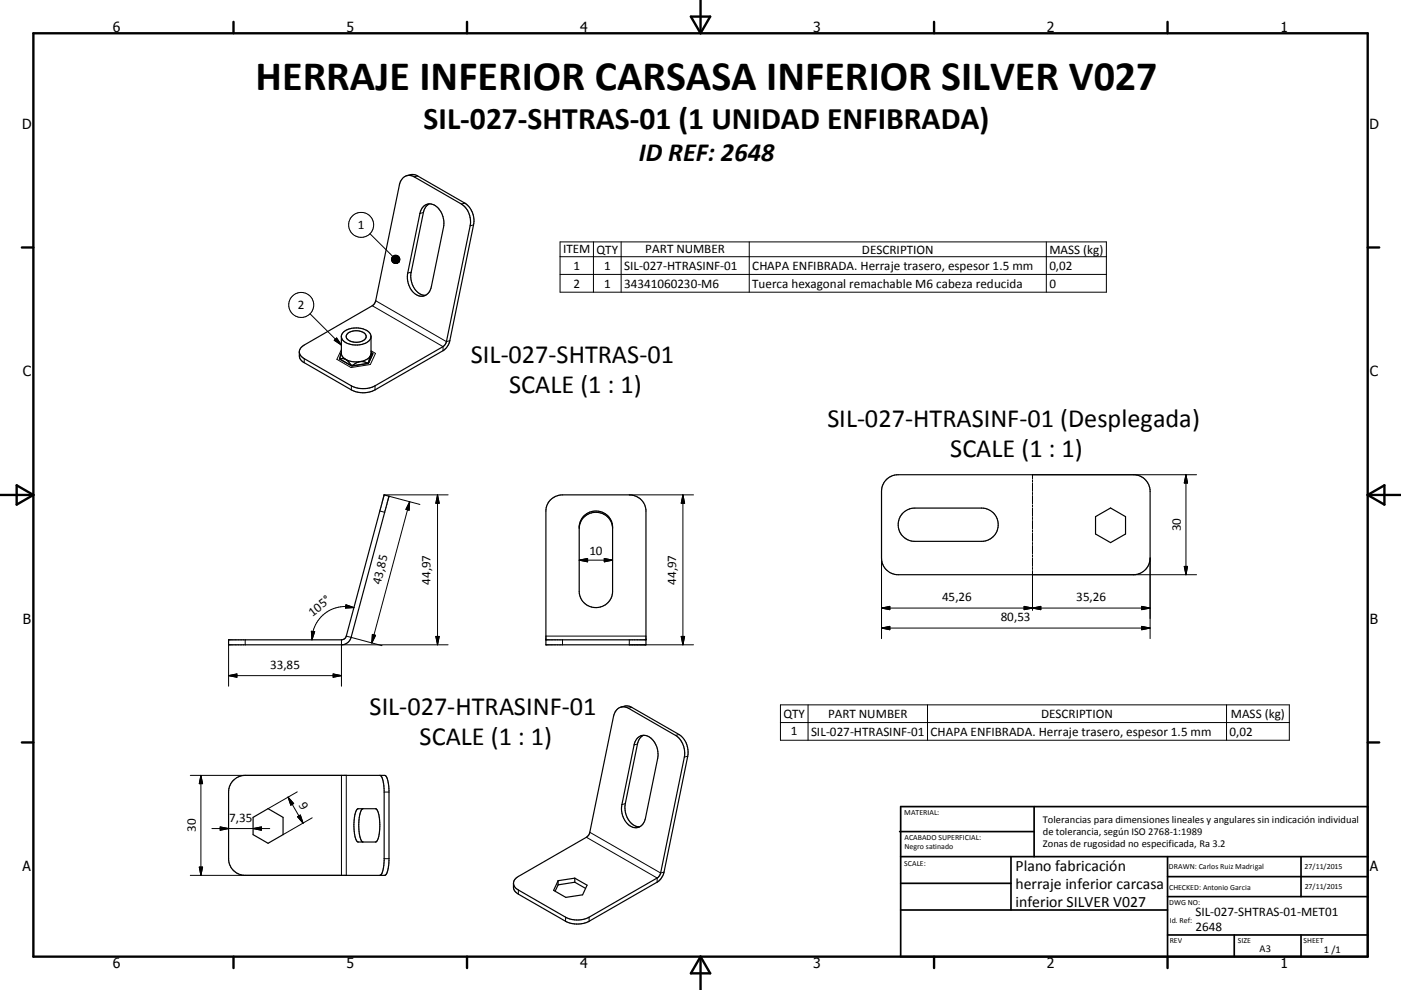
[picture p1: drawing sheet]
<svg xmlns="http://www.w3.org/2000/svg" width="420mm" height="297mm" viewBox="0 0 420 297" stroke-linecap="round" stroke-linejoin="round" font-family="sans-serif">
<g fill="none" stroke="#000" stroke-width=".36">
<path d="M120.7 53.5a4.2 4.2 0 0 1 4.2-.9l14.5 8.3a6.4 6.4 0 0 1 2.6 6.6l-7.1 34.7a4.7 4.7 0 0 1-2.1 3l-20.4 11.8a7.7 7.7 0 0 1-7.1 0l-14.1-8.2a2.5 2.5 0 0 1-1.5-2 2.8 2.8 0 0 1 .4-2.3l1.1-1 20.4-11.8 .7-.7 7.4-35.5zM121.9 52.7l.8-.1 1.1 .3 14.5 8.3a6.4 6.4 0 0 1 2.7 6.5l-7.5 35.5-.7 .8-20.4 11.8a7.9 7.9 0 0 1-7.1 0l-14.4-8.4-.8-.8-.4-.9M126.9 62a3.1 3.1 0 0 1 5 1.1 6.8 6.8 0 0 1 1.1 5l-3.7 17.9a3.1 3.1 0 0 1-2.3 2.8 3.1 3.1 0 0 1-3.4-1.4 7 7 0 0 1-1.4-5.5l3.7-17.9 .3-.9zM128.7 61.2a3.7 3.7 0 0 0-1.8 2.6l-3.6 17.9a5.8 5.8 0 0 0 3.9 6.9h.4M101.9 107.4l.1 .4M101.9 107.4l.1 .3M102 107.7v.1M102 107.8l3.3 1.9M102.3 101a3.6 3.6 0 0 0 3.9 2.5 4.4 4.4 0 0 0 5-2.3 3.1 3.1 0 0 0-3.3-2.7 5.1 5.1 0 0 0-5.5 1.9v5.9l.4 .8 .5 .5M102.3 105.7l-.4 1.7M103.3 107.6l.3 .2M103.3 107.6l-1.3 .1"/>
<path d="M103.6 107.8l1.7 1.7M103.6 107.8a6.6 6.6 0 0 0 4.3 .7M104.2 100.1a4 4 0 0 1 5.5 .4 1.8 1.8 0 0 1-2 2.1 3.3 3.3 0 0 1-3.9-1.6zM105.3 109.7h.4M105.3 109.5l.4 .1M105.3 109.5v.2M105.7 109.6v.1M107.9 108.5h1.1l1.1 .4M107.9 108.5l-1 .3-1.2 .8M110.1 108.9v.1M110.1 109l-4.4 .7M110.5 108.7l-.4 .3"/>
<path d="M110.5 108.7l-.4 .2M111.1 106.7l-.6 2M111.1 106.7a3.9 3.9 0 0 1-3.2 1.8M111.2 105.5l.5 .7M111.2 100.9l-.1 5.8M111.6 106l.2 .1-1.3 2.9-5.1 .8-3.6-2.1 .1-.3M111.7 106.2v.1M111.7 106.2l-.6 .5M115.2 148.5h.1M164.9 150.1a5.2 5.2 0 0 1 3.7-1.6h20.1a4.9 4.9 0 0 1 5 4.8v40.2h-30v-40.2l.2-1.5zM173.7 158.1v19.4a5 5 0 0 0 5 4.8 5 5 0 0 0 5-4.8v-19.4M173.7 158.5a5 5 0 0 1 5-5.2 5 5 0 0 1 5 5.2"/>
<path d="M173.7 158a5 5 0 0 1 5-4.3 5 5 0 0 1 4.9 4.3M265.6 144.1a5 5 0 0 1 3.7-1.7h70.5a5 5 0 0 1 5 5v20a5 5 0 0 1-5 5h-70.5a5 5 0 0 1-5-5v-20.5l.4-1.5zM270.8 153.8l1.4-.9 1.5-.4 20.6-.1a5 5 0 0 1 5 5 5 5 0 0 1-5 5h-20a5 5 0 0 1-4.7-3.1 5 5 0 0 1 1.2-5.5zM328.5 155l4.5-2.6 4.4 2.6v5.2l-4.4 2.6-4.5-2.6zM68.5 192h33.9l1-.5 .4-.7 11.4-42.3 1.4 .4-11.3 42.3a3 3 0 0 1-2.9 2.3h-33.9zM163.7 192h30M185.2 212.7a3.9 3.9 0 0 1 4.2-.5l14.2 8.2a6.4 6.4 0 0 1 2.6 6.5l-7.1 34.8a4.9 4.9 0 0 1-2.1 3l-20.4 11.7a7.8 7.8 0 0 1-7 0l-14.2-8.1a2.51 2.51 0 0 1-1.5-2.1l.2-2 1-1 20.7-12 .7-.7 7.4-35.6 .5-1.3zM186.2 212.1h1.1l1.1 .4 14.1 8.1a6.4 6.4 0 0 1 2.7 6.5l-7.4 35.6-.8 .7-20.4 11.8a7.8 7.8 0 0 1-7 0l-14.5-8.4-.8-.8-.3-.9M69.8 234.3a5 5 0 0 1 3.7-1.7h41.8a4 4 0 0 1 1.3 3.5v22l-.2 2.5a2.33 2.33 0 0 1-1.1 2h-41.8a5 5 0 0 1-5-5l.1-20.5 .4-1.5zM113.9 232.6a3.9 3.9 0 0 1 1.2 3.5l.1 22-.3 2.5a2.33 2.33 0 0 1-1 2M191.1 221.5a3.2 3.2 0 0 1 5 1 6.7 6.7 0 0 1 1.1 5l-3.7 17.9a3 3 0 0 1-2.3 2.9 3 3 0 0 1-3.4-1.5 6.6 6.6 0 0 1-1.3-5.4l3.7-18.4zM192.9 220.6a3.5 3.5 0 0 0-1.8 2.6l-3.6 17.9a5.8 5.8 0 0 0 3.9 6.9l.4 .1"/>
<path d="M75.9 245.2l4.5-2.6 4.5 2.6v5.2l-4.5 2.6-4.5-2.6zM107.1 242.7h5.6a9.1 9.1 0 0 1 1.1 6.3l-.2 1.9a2.04 2.04 0 0 1-1 1.7h-5.2a4.1 4.1 0 0 1-1.2-3.6l.1-3.7 .3-1.7zM108.8 242.6a2.99 2.99 0 0 0-1.1 2.7l-.1 2.6 .2 2.5a2.65 2.65 0 0 0 1 2.2M167.3 264.2v1.3M167.3 265.5l-.9 1.9M172.3 263.5l3.7 2.1-1.3 2.9-5.1 .7-3.6-2.1 1.3-2.9M172.3 263.5l-5 .7M172.3 263.5v1.2M172.3 264.7l3.3 1.8M172.3 264.7l-5 .8"/>
</g>
<g fill="none" stroke="#000" stroke-width=".3">
<path d="M125.2 52.8l-1 .3M110.9 70.1l6.8 6.8M126.9 63.8l-1 .2M139.4 60.9l-1.1 .3M142 67.5l-1 .2M167.9 72.6h163.8v15.1h-163.8zM167.9 77h163.8M177.9 72.6v15.1M186.2 72.6v15.1M224.6 72.6v15.1M313.7 72.6v15.1M92.9 94.1l9.4 9.4"/>
<path d="M111.6 91.7l21.2 12.3v1.2M112.6 90.2l21.2 12.3 1.1-.3M123.3 81.7l-1.1 .2M167.9 82.3h163.8M91.2 107.6v1.2M100.2 102.1l.7-.7 1.4 2.1zM102.3 104.9l-1.3 2.9 4.2 2.5 5.8-.9 1.6-3.4-1.4-.8M105.3 115.8v1.2M112.4 115.8v1.2M113.9 153.3l1.4 .4M115.2 148.5h19.2M116.6 148.9l9.3 2.4"/>
<path d="M122.8 150.5l-11.3 42.4M122.8 150.5l-.1 2.6-1-.3zM131.2 148.5l.5 2.5h-1zM131.2 148.5v45M188.7 148.5h19.2M204.7 148.5v45M204.7 148.5l.6 2.5h-1.1zM309.6 144v.6M309.6 144.9v2.5M309.6 147.7v.7M309.6 148.7v2.5M309.6 151.5v.6"/>
<path d="M309.6 152.4v2.5M309.6 155.2v.7M309.6 156.2v2.5M309.6 159v.6M309.6 159.9v2.5M355.6 142.4v30M355.6 142.4l.4 2.5h-1zM358.7 142.4h-49.1v1.3M173.7 168.1h10M173.7 168.1l2.5-.6v1.1zM181.2 167.5l2.5 .6-2.5 .5zM264.3 167.4v24.2"/>
<path d="M309.6 162.7v.7M309.6 163.7v2.5M309.6 166.5v.6M309.6 167.4v2.5M309.6 170.2v.6M309.6 171.2v11.9M309.6 172.4h49.1M344.8 167.4v24.2M355 169.9h1l-.4 2.5zM68.5 193.5v12.4M73.5 192v1.5M93.4 189.4l.9 .1-.8 2.5z"/>
<path d="M102.4 192v13.9M102.4 193.5h32M103.7 181.4l2.4 .9-2.5 .1zM103.8 190.8l10.7 2.9M106.1 182.3a10.3 10.3 0 0 0-6.1 .3 9.9 9.9 0 0 0-6.2 6.9l-.3 2.5M111.6 190.3l1 .3-1.1 2.3zM130.7 190.9h1l-.5 2.6zM163.7 190.8h30M168.6 192v1.5M188.7 192v1.5h19.2M204.2 190.9h1.1l-.6 2.6zM264.3 182.4h80.5"/>
<path d="M264.3 182.4l2.5-.5v1zM264.3 188.4l2.5-.5v1zM264.3 188.4h80.5M307 181.9l2.6 .5-2.6 .5zM309.6 182.4l2.4-.5v1zM342.3 187.9l2.5 .5-2.5 .5zM342.3 181.9l2.5 .5-2.5 .5zM68.5 202.7h33.9M68.5 202.7l2.5-.5v1zM99.9 202.2l2.5 .5-2.5 .5zM189.4 212.2l-1 .3M234 211.5h152.6v10.6h-152.6z"/>
<path d="M234 216.8h152.6M242.3 211.5v10.6M278.1 211.5v10.6M367.7 211.5v10.6M57 232.6h45.4v30h-45.4M60.2 232.6v30M60.2 232.6l.5 2.5h-1zM86.4 239.2l4.5 7.7M86.4 239.2l1.6 1.9-.8 .5zM89.1 237.6l-8.7 5M103.8 232.6v30M115.2 237.6h1.4"/>
<path d="M191.1 223.2l-1 .3M203.6 220.4l-1.1 .2M206.2 226.9l-1 .2M63.5 248.6h17.4M66 248.1l2.5 .5-2.5 .5zM75.9 248.6l2.5-.5v1zM89.2 245l.8-.5 .9 2.4zM93.6 245.3l-8.7 5.1M115.2 257.6h1.4M175.8 251.2l21.2 12.2v1.3M176.8 249.7l21.3 12.2 1-.2M187.5 241.1l-1 .3"/>
<path d="M59.7 260.1h1l-.5 2.5zM155.4 267v1.3M169.6 275.2v1.2M176.6 275.2v1.2"/>
<circle cx="108.3" cy="67.5" r="3.8"/>
<circle cx="90.3" cy="91.5" r="3.8"/>
</g>
<g fill="none" stroke="#000" stroke-width=".71">
<path d="M10 10h400v277h-400zM70 6.6v3.4M140 6.6v3.4M207.1 5h5.8l-2.9 5zM210 0v10M280 6.6v3.4M350 6.6v3.4M6.6 74.2h3.4M410 74.2h3.5M0 148.5h10M5 145.6l5 2.9-5 2.9zM410 148.5h10.1"/>
<path d="M410 148.5l5.1-2.9v5.8zM6.6 222.7h3.4M410 222.7h3.5M70 287v3.4M140 287v3.4M210 287v10M210 287l2.9 5h-5.8zM280 287v3.4M350 287v3.4"/>
</g>
<g fill="none" stroke="#000" stroke-width=".51">
<path d="M269.7 249.5h40.3M270 242h140v45h-140zM270 257h140M303.1 257v16M310 242v15M350 257v30M390.1 257v12M270 265h33.1M270 273h80M350 269h60M350 263h60M350 280.5h60"/>
<path d="M370 280.5v6.5M390.1 280.5v6.5"/>
</g>
<g fill="#000" stroke="#000" stroke-width=".3">
<path d="M119.8 78.2l-.3 .5zM119.8 78l-.3 .7zM119.9 77.7l-.4 1zM119.8 77.4l-.3 1.3zM119.7 77.2l.1 .2-.3 1.3zM119.5 77l.2 .2-.2 1.5zM119.3 76.8l.2 .2v1.7zM119.1 76.7l.2 .1 .2 1.9zM118.9 76.6l.2 .1 .4 2zM118.6 76.6h.3l.6 2.1zM118.3 76.6h.3l.9 2.1zM118.1 76.7l.2-.1 1.2 2.1z"/>
<path d="M117.8 76.8l.3-.1 1.4 2zM117.6 77l.2-.2 1.7 1.9zM117.6 77l1.9 1.7-2-1.5zM117.5 77.2l2 1.5-2.1-1.2zM117.4 77.5l2.1 1.2-2.1-.9zM117.4 77.8l2.1 .9-2.1-.7zM117.4 78l2.1 .7-2-.4zM117.5 78.3l2 .4-1.9-.2zM117.6 78.5l1.9 .2h-1.7zM117.8 78.7h1.7l-1.5 .2zM118 78.9l1.5-.2zM118.2 79l1.3-.3z"/>
<path d="M118.5 79l1-.3zM118.8 79l.7-.3zM119 79l.5-.3zM119.3 78.8l.2-.1zM100.2 102.1l.7-.7 1.4 2.1zM122.8 150.5l-.1 2.6-1-.3zM131.2 148.5l.5 2.5h-1zM204.7 148.5l.6 2.5h-1.1zM355.6 142.4l.4 2.5h-1zM173.7 168.1l2.5-.6v1.1zM181.2 167.5l2.5 .6-2.5 .5zM355 169.9h1l-.4 2.5z"/>
<path d="M93.4 189.4l.9 .1-.8 2.5zM103.7 181.4l2.4 .9-2.5 .1zM111.6 190.3l1 .3-1.1 2.3zM130.7 190.9h1l-.5 2.6zM204.2 190.9h1.1l-.6 2.6zM264.3 182.4l2.5-.5v1zM264.3 188.4l2.5-.5v1zM307 181.9l2.6 .5-2.6 .5zM309.6 182.4l2.4-.5v1zM342.3 187.9l2.5 .5-2.5 .5zM342.3 181.9l2.5 .5-2.5 .5zM68.5 202.7l2.5-.5v1z"/>
<path d="M99.9 202.2l2.5 .5-2.5 .5zM60.2 232.6l.5 2.5h-1zM66 248.1l2.5 .5-2.5 .5zM75.9 248.6l2.5-.5v1zM86.4 239.2l1.6 1.9-.8 .5zM89.2 245l.8-.5 .9 2.4zM59.7 260.1h1l-.5 2.5z"/>
</g>
<text font-size="12.6" x="76.6" y="26.9">HERRAJE INFERIOR CARSASA INFERIOR SILVER V027</text>
<text font-size="9.4" x="127" y="38.7">SIL-027-SHTRAS-01 (1 UNIDAD ENFIBRADA)</text>
<g font-size="7.9">
<text x="191.5" y="48.2">ID REF: 2648</text>
<text x="141.1" y="108.8">SIL-027-SHTRAS-01</text>
<text x="152.7" y="117.9">SCALE (1 : 1)</text>
<text x="248.1" y="128">SIL-027-HTRASINF-01 (Desplegada)</text>
<text x="284.9" y="137">SCALE (1 : 1)</text>
<text x="110.8" y="214.6">SIL-027-HTRASINF-01</text>
<text x="125.8" y="223.6">SCALE (1 : 1)</text>
</g>
<g font-size="4.7">
<text x="304.5" y="261.2">Plano fabricación</text>
<text x="304.5" y="266.6">herraje inferior carcasa</text>
<text x="304.5" y="272">inferior SILVER V027</text>
</g>
<g font-size="4.2">
<text x="33.9" y="9.6">6</text>
<text x="103.9" y="9.6">5</text>
<text x="173.9" y="9.6">4</text>
<text x="243.8" y="9.6">3</text>
<text x="313.9" y="9.6">2</text>
<text x="383.9" y="9.6">1</text>
<text x="6.7" y="38.7">D</text>
<text x="410.5" y="38.7">D</text>
<text x="6.9" y="112.9">C</text>
<text x="410.7" y="112.9">C</text>
<text x="6.9" y="187.1">B</text>
<text x="410.7" y="187.1">B</text>
<text x="6.8" y="261.4">A</text>
<text x="410.7" y="261.4">A</text>
<text x="33.9" y="290.4">6</text>
<text x="103.9" y="290.4">5</text>
<text x="173.9" y="290.4">4</text>
<text x="243.8" y="290.4">3</text>
<text x="313.9" y="290.4">2</text>
<text x="383.9" y="290.4">1</text>
</g>
<g font-size="3.9">
<text x="107.3" y="68.7">1</text>
<text x="168.8" y="76">ITEM</text>
<text x="178.8" y="76.1">QTY</text>
<text x="193.5" y="76">PART NUMBER</text>
<text x="258.4" y="76.1">DESCRIPTION</text>
<text x="314.6" y="76.2">MASS (kg)</text>
<text x="172" y="80.9">1</text>
<text x="181.1" y="80.9">1</text>
<text x="187.1" y="80.9">SIL-027-HTRASINF-01</text>
<text x="225.6" y="80.9">CHAPA ENFIBRADA. Herraje trasero, espesor 1.5 mm</text>
<text x="314.6" y="80.9">0,02</text>
<text x="172" y="86.3">2</text>
<text x="181.1" y="86.3">1</text>
<text x="187.1" y="86.3">34341060230-M6</text>
<text x="225.6" y="86.4">Tuerca hexagonal remachable M6 cabeza reducida</text>
<text x="314.6" y="86.3">0</text>
<text x="89.3" y="92.8">2</text>
<text x="354" y="159.4" transform="rotate(-90 354 159.4)">30</text>
<text x="176.7" y="166.5">10</text>
<text x="114" y="175.5" transform="rotate(-75 114 175.5)">43,85</text>
<text x="129.1" y="175.4" transform="rotate(-90 129.1 175.4)">44,97</text>
<text x="202.7" y="175.4" transform="rotate(-90 202.7 175.4)">44,97</text>
<text x="93.6" y="185" transform="rotate(-37 93.6 185)">105°</text>
<text x="282.4" y="180.3">45,26</text>
<text x="322.7" y="180.3">35,26</text>
<text x="300.1" y="186.4">80,53</text>
<text x="81" y="200.6">33,85</text>
<text x="234.9" y="215.4">QTY</text>
<text x="248.2" y="215.4">PART NUMBER</text>
<text x="312.2" y="215.4">DESCRIPTION</text>
<text x="369.1" y="215.5">MASS (kg)</text>
<text x="237.1" y="220.6">1</text>
<text x="243.2" y="220.7">SIL-027-HTRASINF-01</text>
<text x="279" y="220.7">CHAPA ENFIBRADA. Herraje trasero, espesor 1.5 mm</text>
<text x="368.6" y="220.7">0,02</text>
<text x="89.5" y="241.4" transform="rotate(60 89.5 241.4)">9</text>
<text x="58.7" y="249.6" transform="rotate(-90 58.7 249.6)">30</text>
<text x="68.7" y="246.5">7,35</text>
<text x="358.4" y="274.9">SIL-027-SHTRAS-01-MET01</text>
<text x="358.4" y="279.4">2648</text>
</g>
<g font-size="3.1">
<text x="312.7" y="246.8">Tolerancias para dimensiones lineales y angulares sin indicación individual</text>
<text x="312.7" y="250.4">de tolerancia, según ISO 2768-1:1989</text>
<text x="312.7" y="254">Zonas de rugosidad no especificada, Ra 3.2</text>
<text x="377.6" y="285.6">A3</text>
<text x="396.9" y="285.9">1 /1</text>
</g>
<g font-size="2.4">
<text x="271.1" y="244.4">MATERIAL:</text>
<text x="271.2" y="252">ACABADO SUPERFICIAL:</text>
<text x="271.2" y="254.7">Negro satinado</text>
<text x="271.1" y="259.7">SCALE:</text>
<text x="350.4" y="260.8">DRAWN: Carlos Ruiz Madrigal</text>
<text x="391.1" y="260.6">27/11/2015</text>
<text x="350.5" y="267">CHECKED: Antonio Garcia</text>
<text x="391.2" y="266.7">27/11/2015</text>
<text x="350.5" y="271.4">DWG NO:</text>
<text x="350.7" y="276.9">Id. Ref:</text>
<text x="350.7" y="282.8">REV</text>
<text x="371.1" y="282.9">SIZE</text>
<text x="390.8" y="283">SHEET</text>
</g>
</svg>
